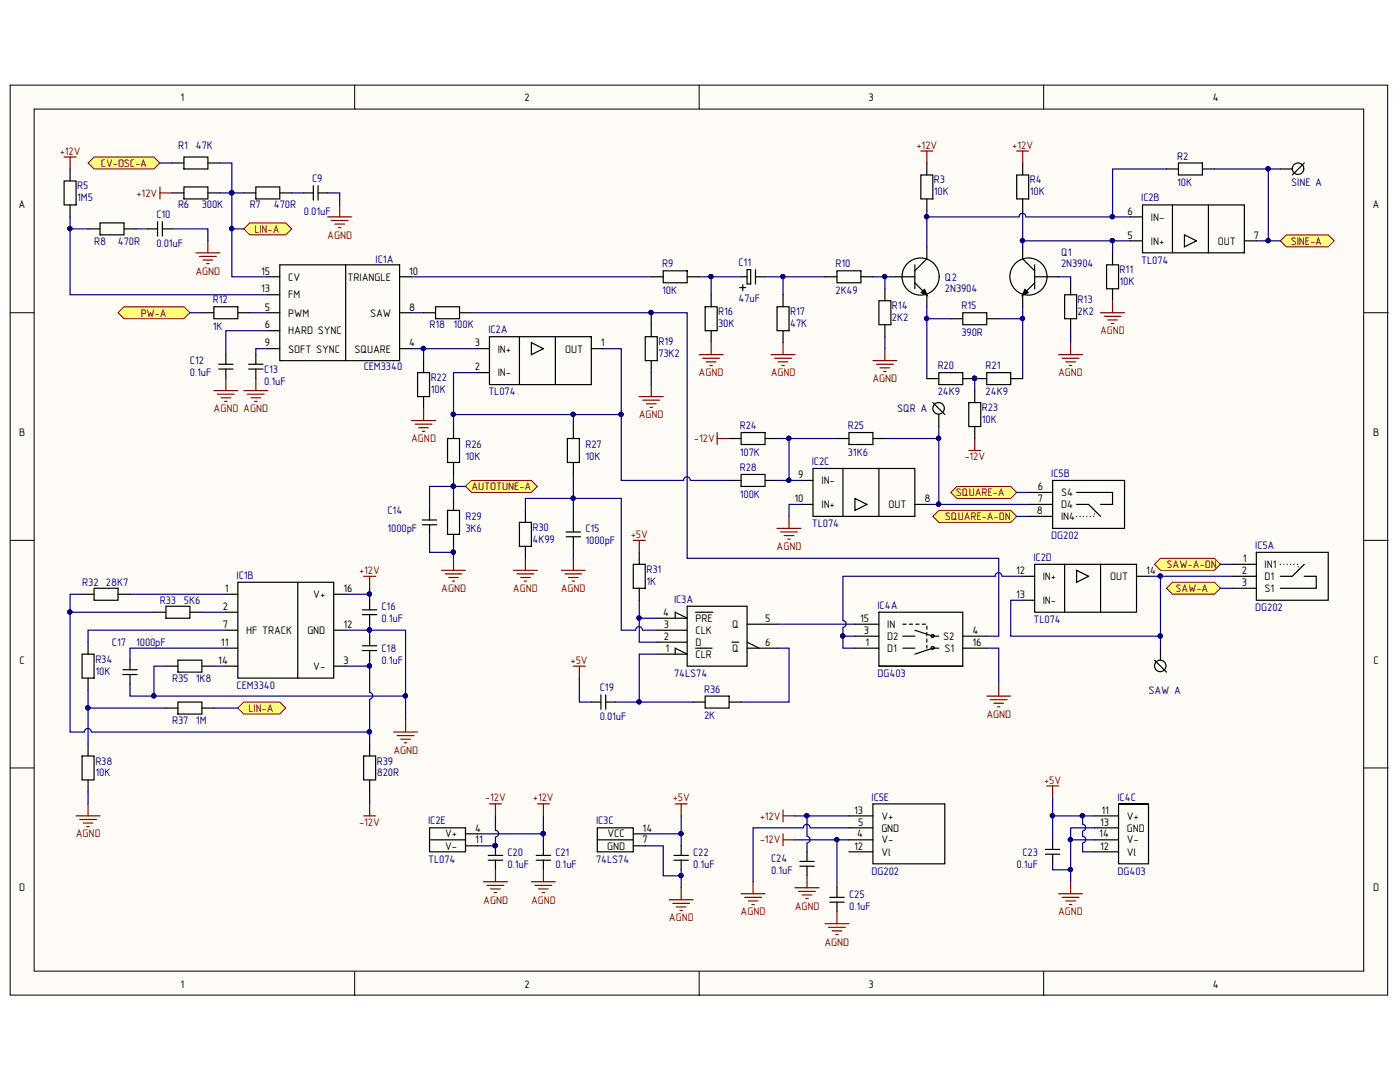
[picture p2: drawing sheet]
<svg xmlns="http://www.w3.org/2000/svg" width="279mm" height="216mm" viewBox="0 0 279 216" stroke-linecap="round" stroke-linejoin="round" font-family="sans-serif">
<g fill="#fffcf8" stroke="#000" stroke-width=".2">
<path d="M2 17h274.9v181.6h-274.9z"/>
<path d="M6.8 21.8h265.4v172h-265.4z"/>
</g>
<path d="M70.8 17v4.8M139.5 17v4.8M208.3 17v4.8M2 62.4h4.8M272.3 62.4h4.7M2 107.8h4.8M272.3 107.8h4.7M2 153.2h4.8M272.3 153.2h4.7M70.8 193.9v4.8M139.5 193.9v4.8M208.3 193.9v4.8" fill="none" stroke="#000" stroke-width=".2"/>
<g fill="none" stroke="#000" stroke-width=".24">
<path d="M45.1 118.6h2.4M47.5 116.2h19.1v19.1h-19.1zM59.4 116.2v19.1M66.6 118.6h2.4M24.5 134.6h2.9M24.5 133.6h2.9M25.9 131.7v1.9M25.9 134.6v1.9M30.7 122.2h2.4M33.1 121h4.8v2.4h-4.8zM33.1 132.9h2.4M35.5 131.7h4.8v2.4h-4.8z"/>
<path d="M37.9 122.2h2.4M40.3 132.9h2.4M45.1 122.2h2.4M45.1 132.9h2.4M45.1 125.7h2.4M45.1 129.3h2.4M66.6 132.9h2.4M66.6 125.7h2.4M72.6 150.8h2.4v4.8h-2.4zM73.8 148.5v2.3M73.8 155.6v2.4"/>
</g>
<g fill="none" stroke="#800000" stroke-width=".24">
<path d="M72.6 115h2.4M73.8 115v2.4M78.6 146.1h4.7M79.3 146.8h3.3M80 147.5h1.9M80.7 148.2h.5M80.9 143.7v2.4M15.2 162.8h4.8M15.9 163.5h3.3M16.6 164.2h1.9M17.3 165h.5M17.6 160.4v2.4"/>
<path d="M72.6 162.8h2.4M73.8 160.4v2.4"/>
</g>
<path d="M25.9 118.6h19.2M69 118.6h4.8v1.2M73.8 117.4v1.2M30.7 138.9h50.2M33.1 132.9h-2.4v6h-4.8v-2.4M40.3 122.2h4.8M42.7 132.9h2.4M45.1 129.3h-19.2v2.4M73.8 131.7v1.2M17.6 141.3h15.5" fill="none" stroke="#000080" stroke-width=".24"/>
<g fill="#000080" stroke="#000080" stroke-width=".2">
<circle cx="73.7" cy="118.5" r=".43"/>
<circle cx="73.7" cy="132.9" r=".43"/>
<circle cx="17.5" cy="141.2" r=".43"/>
<circle cx="30.7" cy="138.8" r=".43"/>
<circle cx="80.9" cy="138.8" r=".43"/>
</g>
<path d="M47.5 141.3l1.2-1.2h7.1l1.2 1.2-1.2 1.2h-7.1z" fill-rule="evenodd" fill="#ffff80" stroke="#800000" stroke-width=".2"/>
<g fill="none" stroke="#000" stroke-width=".24">
<path d="M12.8 36.1h2.4v4.8h-2.4zM14 33.7v2.4M34.3 32.5h2.4M34.3 38.5h2.4M36.7 31.3h4.8v2.4h-4.8zM36.7 37.3h4.8v2.4h-4.8zM41.5 32.5h2.4M41.5 38.5h2.4M48.7 38.5h2.4M51.1 37.3h4.7v2.4h-4.7zM55.8 38.5h2.4M60.6 38.5h1.9"/>
<path d="M62.5 37.1v2.8M63.5 38.5h1.9M63.5 37.1v2.8M14 40.9v2.4M17.6 45.7h2.4M20 44.5h4.7v2.4h-4.7zM24.7 45.7h2.4M29.5 45.7h1.9M31.4 44.2v2.9M32.4 45.7h1.9M32.4 44.2v2.9M83.3 74.4h2.4v4.7h-2.4z"/>
<path d="M84.5 72v2.4M84.5 79.1v2.4M33.1 141.3h2.4M35.5 140.1h4.8v2.4h-4.8zM40.3 141.3h2.4"/>
</g>
<path d="M43.9 38.5h4.8M58.2 38.5h2.4M65.4 38.5h2.4v2.4M14 45.7h3.6M27.1 45.7h2.4M34.3 45.7h7.2v2.4M84.5 69.6v2.4M42.7 141.3h4.8" fill="none" stroke="#000080" stroke-width=".24"/>
<g fill="none" stroke="#800000" stroke-width=".24">
<path d="M12.8 31.3h2.4M14 31.3v2.4M31.9 37.3v2.4M31.9 38.5h2.4M39.1 50.5h4.8M39.8 51.2h3.4M40.5 51.9h1.9M41.2 52.6h.5M41.5 48.1v2.4M65.4 43.3h4.8M66.1 44h3.4M66.8 44.7h1.9"/>
<path d="M67.6 45.4h.4M67.8 40.9v2.4M82.1 83.9h4.8M82.9 84.6h3.3M83.6 85.4h1.9M84.3 86.1h.5M84.5 81.5v2.4"/>
</g>
<g fill="#000080" stroke="#000080" stroke-width=".2">
<circle cx="46.2" cy="38.5" r=".43"/>
<circle cx="13.9" cy="45.6" r=".43"/>
<circle cx="84.5" cy="69.5" r=".43"/>
</g>
<path d="M48.7 45.7l1.2-1.2h7.1l1.2 1.2-1.2 1.2h-7.1z" fill-rule="evenodd" fill="#ffff80" stroke="#800000" stroke-width=".2"/>
<path d="M31.9 32.5h2.4M46.3 45.7h2.4M53.4 69.6h-2.3v1.2M53.4 66h-8.3v4.8" fill="none" stroke="#000080" stroke-width=".24"/>
<circle cx="46.2" cy="45.6" r=".43" fill="#000080" stroke="#000080" stroke-width=".2"/>
<g fill="none" stroke="#000" stroke-width=".24">
<path d="M53.4 58.8h2.4M53.4 55.2h2.4M55.8 52.8h23.9v19.2h-23.9zM69 52.8v19.2M79.7 55.2h2.4M43.6 72.7h2.9M43.6 73.6h2.9M45.1 70.8v1.9M45.1 73.6v2M49.6 72.7h2.9M49.6 73.6h2.9M51.1 70.8v1.9"/>
<path d="M51.1 73.6v2M53.4 69.6h2.4M53.4 62.4h2.4M53.4 66h2.4M79.7 69.6h2.4M79.7 62.4h2.4M84.5 62.4h2.4M86.9 61.2h4.8v2.4h-4.8zM91.7 62.4h2.4M128.8 67.2h2.4v4.8h-2.4zM130 64.8v2.4M130 72v2.4"/>
<path d="M145.5 87.5h2.4M147.9 86.3h4.8v2.4h-4.8zM152.7 87.5h2.4"/>
</g>
<g fill="none" stroke="#800000" stroke-width=".24">
<path d="M42.7 77.9h4.8M43.4 78.7h3.3M44.1 79.4h1.9M45.1 75.6v2.3M48.7 77.9h4.7M49.4 78.7h3.3M50.1 79.4h1.9M51.1 75.6v2.3M127.6 79.1h4.8M128.3 79.9h3.3M130 76.7v2.4M44.8 80.1h.5"/>
<path d="M50.8 80.1h.5M129 80.6h1.9M129.7 81.3h.5"/>
</g>
<path d="M189.8 98.3l1.1-1.2h10.8l1.2 1.2-1.2 1.2h-10.8z" fill-rule="evenodd" fill="#ffff80" stroke="#800000" stroke-width=".2"/>
<g fill="none" stroke="#000" stroke-width=".24">
<path d="M183.8 34.9h2.4v4.8h-2.4zM185 32.5v2.4M185 39.7v2.4M202.9 34.9h2.4v4.8h-2.4zM204.1 32.5v2.4M204.1 39.7v2.4M232.8 33.7h2.4M235.2 32.5h4.8v2.4h-4.8zM240 33.7h2.4M176.6 57.6v2.4M177.8 55.2h4.8M182.6 52.8v4.8"/>
<path d="M182.6 56.4l2.2 2.3M185 49.3v2.3l-2.4 2.4M185 58.8v2.4M204.1 49.3v2.3l2.4 2.4M204.1 58.8v2.4M206.5 55.2h4.8M206.5 52.8v4.8M206.5 56.4l-2.3 2.3M212.5 58.8h2.4v4.8h-2.4zM213.7 56.4v2.4M220.8 52.8h2.4v4.8h-2.4zM222 50.5v2.3"/>
<path d="M222 57.6v2.4M225.6 48.1h2.4M225.6 43.3h2.4M228 40.9h20.3v9.6h-20.3zM234 40.9v9.6M236.4 46.9l2.4 1.2-2.4 1.2zM241.2 40.9v9.6M248.3 48.1h2.4M175.4 60h2.4v4.8h-2.4zM176.6 64.8v2.4M189.8 63.6h2.3M192.1 62.4h4.8v2.4h-4.8z"/>
<path d="M194.5 77.9v2.4M196.9 63.6h2.4M213.7 63.6v2.4M193.3 80.3h2.4v4.8h-2.4zM194.5 85.1v2.4"/>
<circle cx="183.7" cy="55.2" r="3.7"/>
<circle cx="205.2" cy="55.2" r="3.7"/>
</g>
<g fill="none" stroke="#800000" stroke-width=".24">
<path d="M183.8 30.1h2.4M185 30.1v2.4M202.9 30.1h2.4M204.1 30.1v2.4M174.2 72h4.8M174.9 72.7h3.4M175.6 73.4h2M176.4 74.1h.4M176.6 69.6v2.4M211.3 70.8h4.8M212 71.5h3.3M212.7 72.2h1.9"/>
<path d="M213.4 72.9h.5M213.7 68.4v2.4M219.6 62.4h4.8M220.4 63.1h3.3M221.1 63.8h1.9M221.8 64.6h.5M222 60v2.4M193.3 89.9h2.4M194.5 87.5v2.4"/>
</g>
<g fill="none" stroke="#000080" stroke-width=".24">
<path d="M232.8 33.7h-10.8v9.6M242.4 33.7h10.7v14.4h-2.4M185 42.1v7.2M204.1 42.1v6h21.5M204.1 48.1v1.2M204.7 43.3a.67 .67 0 0 0-.7-.7 .67 .67 0 0 0-.6 .7h-18.4M204.8 43.3h20.8M211.3 55.2h2.4v1.2M222 48.1v2.4M176.6 67.2v2.4M185 61.2v2.4h4.8M185 63.6v12"/>
<path d="M194.5 75.6v2.3M204.1 61.2v2.4h-4.8M204.1 63.6v12M213.7 66v2.4"/>
</g>
<path d="M183.8 58.4l.7-.7 .6 1.3zM204.6 57.7l.6 .7-1.2 .6z" fill="#000"/>
<path d="M183.8 58.4l.7-.7 .6 1.3zM204.6 57.7l.6 .7-1.2 .6z" fill="none" stroke="#000" stroke-width=".2"/>
<g fill="#000080" stroke="#000080" stroke-width=".2">
<circle cx="184.9" cy="63.6" r=".43"/>
<circle cx="204.1" cy="63.6" r=".43"/>
<circle cx="194.5" cy="75.5" r=".43"/>
<circle cx="184.9" cy="43.2" r=".43"/>
<circle cx="204.1" cy="48" r=".43"/>
<circle cx="222" cy="48" r=".43"/>
<circle cx="222" cy="43.2" r=".43"/>
<circle cx="253.1" cy="33.7" r=".43"/>
<circle cx="253.1" cy="48" r=".43"/>
</g>
<path d="M255.5 48.1l1.2-1.2h8.4l1.2 1.2-1.2 1.2h-8.4z" fill-rule="evenodd" fill="#ffff80" stroke="#800000" stroke-width=".2"/>
<path d="M82.1 55.2h47.9M253.1 48.1h2.4M82.1 62.4h2.4" fill="none" stroke="#000080" stroke-width=".24"/>
<circle cx="253.1" cy="48" r=".43" fill="#000080" stroke="#000080" stroke-width=".2"/>
<path d="M205.3 98.3h4.8M210.1 95.9h14.3v9.5h-14.3zM214.9 98.3h7.1v2.4h-2.4M205.3 100.7h4.8M205.3 103h4.8M214.9 100.7h2.4l2.3 2.3M85.7 165.2h7.2v4.8h-7.2zM85.7 167.6h7.2M92.9 166.4h2.4M92.9 168.8h2.4" fill="none" stroke="#000" stroke-width=".24"/>
<path d="M214.9 103h3.5v-1.2" fill="none" stroke="#000" stroke-width=".24" stroke-dasharray="0 .6"/>
<g fill="#ffff80" stroke="#800000" stroke-width=".2">
<path d="M17.6 32.5l1.2-1.2h11.9l1.2 1.2-1.2 1.2h-11.9z" fill-rule="evenodd"/>
<path d="M186.2 103l1.2-1.2h14.3l1.2 1.2-1.2 1.2h-14.3z" fill-rule="evenodd"/>
</g>
<path d="M255.5 33.7h2.4M260.2 33.7a1.15 1.15 0 0 0-1.6-1.1 1.15 1.15 0 0 0-.4 1.9 1.15 1.15 0 0 0 1.9-.4l.1-.3M260.3 32.5l-2.4 2.4M97.4 171.6h2.9M97.4 170.7h2.9M98.9 168.8v1.9M98.9 171.6v2M107 171.6h2.9M107 170.7h2.9M108.4 168.8v1.9M108.4 171.6v2" fill="none" stroke="#000" stroke-width=".24"/>
<g fill="#000080" stroke="#000080" stroke-width=".2">
<circle cx="98.8" cy="168.7" r=".43"/>
<circle cx="108.4" cy="166.3" r=".43"/>
<circle cx="253.1" cy="33.7" r=".43"/>
</g>
<g fill="none" stroke="#800000" stroke-width=".24">
<path d="M96.5 175.9h4.8M97.2 176.7h3.4M97.7 160.4h2.4M97.9 177.4h1.9M98.6 178.1h.5M98.9 160.4v2.4M98.9 173.6v2.3M106.1 175.9h4.7M106.8 176.7h3.3M107.2 160.4h2.4M107.5 177.4h1.9M108.2 178.1h.5"/>
<path d="M108.4 160.4v2.4M108.4 173.6v2.3"/>
</g>
<path d="M253.1 33.7h2.4M49.9 62.4h3.5M95.3 166.4h13.1M98.9 162.8v2.9a.67 .67 0 0 1 .6 .6 .67 .67 0 0 1-.6 .7M98.9 167.1v1.7h-3.6M108.4 162.8v6" fill="none" stroke="#000080" stroke-width=".24"/>
<path d="M23.6 62.4l1.1-1.2h12l1.2 1.2-1.2 1.2h-12z" fill-rule="evenodd" fill="#ffff80" stroke="#800000" stroke-width=".2"/>
<g fill="none" stroke="#000" stroke-width=".24">
<path d="M130 55.2h2.4M132.4 54h4.7v2.4h-4.7zM137.1 55.2h2.4M141.9 58.8v2.4M147.6 57.4h1.2M147.9 55.2h1.2M148.2 56.8v1.2M149.1 53.8h.7v2.9h-.7zM150.8 55.2h1.9M150.8 53.8v2.9M156.3 58.8v2.4M40.3 62.4h2.4"/>
<path d="M42.7 61.2h4.8v2.4h-4.8zM47.5 62.4h2.4M95.3 69.6h2.4M95.3 74.4h2.4M97.7 67.2h20.3v9.5h-20.3zM103.7 67.2v9.5M106.1 68.4l2.3 1.2-2.3 1.2zM110.8 67.2v9.5M118 69.6h2.4M140.7 61.2h2.4v4.8h-2.4zM141.9 66v2.4M155.1 61.2h2.4v4.8h-2.4z"/>
<path d="M156.3 66v2.4M89.3 87.5h2.4v4.8h-2.4zM90.5 85.1v2.4M90.5 92.3v2.4M90.5 99.5v2.3M159.9 95.9h2.4M162.3 93.5h20.3v9.5h-20.3zM168.2 93.5v9.5M170.6 99.5l2.4 1.2-2.4 1.1zM175.4 93.5v9.5M186.2 80.3l2.4 2.4M187.4 80.3a1.15 1.15 0 0 0-1.2 1.6 1.15 1.15 0 0 0 1.9 .4 1.15 1.15 0 0 0-.3-1.9l-.4-.1"/>
<path d="M187.4 82.7v2.4M16.4 118.6h2.4M18.8 117.4h4.8v2.4h-4.8zM23.6 118.6h2.3M73.8 119.8v1.9M89.3 101.8h2.4v4.8h-2.4zM90.5 106.6v2.4M159.9 100.7h2.4M182.6 100.7h2.4M16.4 130.5h2.4v4.8h-2.4zM17.6 128.1v2.4M17.6 135.3v2.4"/>
<path d="M72.3 121.7h2.9M72.3 122.6h2.9M72.3 128.9h2.9M72.3 129.8h2.9M73.8 122.6v2M73.8 126.9v2M73.8 129.8v1.9M16.4 150.8h2.4v4.8h-2.4zM17.6 148.5v2.3M17.6 155.6v2.4"/>
</g>
<g fill="none" stroke="#000080" stroke-width=".24">
<path d="M43.9 32.5h2.4v6M139.5 55.2h8.4M141.9 55.2v3.6M152.7 55.2h3.6v3.6M156.3 55.2h8.3M174.2 55.2h3.6M176.6 55.2v2.4M37.9 62.4h2.4M95.3 74.4h-4.8v10.7M130 62.4v2.4M90.5 97.1v2.4M202.9 98.3h2.4"/>
<path d="M202.9 103h2.4M14 122.2h16.7M17.6 137.7v10.8M45.1 125.7h-27.5v2.4M69 125.7h11.9v18M73.8 124.6v2.3"/>
</g>
<g fill="#000080" stroke="#000080" stroke-width=".2">
<circle cx="46.2" cy="38.5" r=".43"/>
<circle cx="176.6" cy="55.2" r=".43"/>
<circle cx="17.5" cy="141.2" r=".43"/>
<circle cx="13.9" cy="122.1" r=".43"/>
<circle cx="73.7" cy="125.7" r=".43"/>
<circle cx="80.9" cy="138.8" r=".43"/>
<circle cx="129.9" cy="62.4" r=".43"/>
<circle cx="141.9" cy="55.2" r=".43"/>
<circle cx="156.2" cy="55.2" r=".43"/>
<circle cx="90.5" cy="82.7" r=".43"/>
<circle cx="90.5" cy="97" r=".43"/>
</g>
<g fill="none" stroke="#800000" stroke-width=".24">
<path d="M139.5 70.8h4.8M140.3 71.5h3.3M141 72.2h1.9M141.7 72.9h.5M141.9 68.4v2.4M153.9 70.8h4.8M154.6 71.5h3.3M155.3 72.2h1.9M156 72.9h.5M156.3 68.4v2.4M88.1 113.8h4.8M88.8 114.5h3.4"/>
<path d="M89.6 115.2h1.9M90.3 115.9h.4M90.5 111.4v2.4"/>
</g>
<path d="M92.9 97.1l1.2-1.2h12l1.1 1.2-1.1 1.2h-12z" fill-rule="evenodd" fill="#ffff80" stroke="#800000" stroke-width=".2"/>
<g fill="none" stroke="#000080" stroke-width=".24">
<path d="M94.1 62.4h43v49h62.2v15.5h-2.4M120.4 69.6h3.6v13.1h-33.5M130 74.4v2.3M90.5 94.7v2.4M92.9 97.1h-7.2v4.7M114.4 82.7v2.4M124 82.7v13.2h12.4M137.8 95.9a.67 .67 0 0 0-.7-.7 .67 .67 0 0 0-.7 .7M137.9 95.9h7.6M155.1 95.9h2.4M155.1 87.5h2.4M167 87.5h-9.5v8.4h2.4"/>
<path d="M85.7 106.6v3.6h4.8M90.5 109v2.4M159.9 100.7h-2.4v2.3M73.8 146.1v2.4M73.8 158v2.4M128.8 166.4h7.1v2.4M128.8 168.8h3.6v6h3.5v-1.2M135.9 162.8v3.6M135.9 174.8v2.3M158.7 162.8h10.7M158.7 167.6h10.7M161.1 162.8v4.1a.67 .67 0 0 1 .6 .6 .67 .67 0 0 1-.7 .7"/>
<path d="M161.1 168.3v1.7M161.7 165.2a.67 .67 0 0 0-.7-.7 .67 .67 0 0 0-.7 .7h-10v10.7M161.8 165.2h7.6M167 167.6v9.5"/>
</g>
<g fill="#000080" stroke="#000080" stroke-width=".2">
<circle cx="90.5" cy="97" r=".43"/>
<circle cx="90.5" cy="110.2" r=".43"/>
<circle cx="114.4" cy="82.7" r=".43"/>
<circle cx="73.7" cy="146" r=".43"/>
<circle cx="157.4" cy="95.8" r=".43"/>
<circle cx="129.9" cy="62.4" r=".43"/>
<circle cx="135.9" cy="166.3" r=".43"/>
<circle cx="135.9" cy="174.7" r=".43"/>
<circle cx="161" cy="162.8" r=".43"/>
<circle cx="167" cy="167.5" r=".43"/>
<circle cx="157.4" cy="87.5" r=".43"/>
<circle cx="123.9" cy="82.7" r=".43"/>
<circle cx="90.5" cy="82.7" r=".43"/>
</g>
<g fill="none" stroke="#000" stroke-width=".24">
<path d="M113.2 87.5h2.4v4.8h-2.4zM114.4 85.1v2.4M114.4 92.3v2.4M145.5 95.9h2.4M147.9 94.7h4.8v2.4h-4.8zM152.7 95.9h2.4M167 87.5h2.4M169.4 86.3h4.8v2.4h-4.8zM174.2 87.5h2.4M84.3 103.8h2.9M84.3 104.7h2.9M85.7 101.8v2"/>
<path d="M85.7 104.7v1.9M119.2 165.2h7.2v4.8h-7.2zM119.2 167.6h7.2M126.4 166.4h2.4M126.4 168.8h2.4M134.5 171.6h2.9M134.5 170.7h2.9M135.9 168.8v1.9M135.9 171.6v2M159.6 172.8h2.9M159.6 171.9h2.9M161.1 170v1.9"/>
<path d="M161.1 172.8v2M165.6 179.1h2.9M167 177.1v2M169.4 167.6h4.8M169.4 165.2h4.8M169.4 162.8h4.8M169.4 170h4.8M174.2 160.4h14.4v12h-14.4zM165.6 180h2.9M167 180v1.9"/>
</g>
<g fill="none" stroke="#800000" stroke-width=".24">
<path d="M155.1 105.4h4.8M155.8 106.1h3.3M156.5 106.9h1.9M157.2 107.6h.5M157.5 103v2.4M133.6 179.5h4.7M134.7 160.4h2.4M135.9 160.4v2.4M135.9 177.1v2.4M147.9 178.3h4.8M148.6 179.1h3.4M149.3 179.8h2"/>
<path d="M150.3 175.9v2.4M156.3 161.6v2.4M156.3 166.4v2.4M156.3 167.6h2.4M156.3 162.8h2.4M158.7 177.1h4.7M159.4 177.9h3.3M160.1 178.6h1.9M160.8 179.3h.5M161.1 174.8v2.3M134.3 180.3h3.3M135 181h1.9"/>
<path d="M135.7 181.7h.5M150.1 180.5h.4M164.6 184.3h4.8M165.4 185h3.3M166.1 185.7h1.9M166.8 186.5h.5M167 181.9v2.4"/>
</g>
<path d="M232.8 117.4l1.2-1.2h8.4l1.2 1.2-1.2 1.2h-8.4z" fill-rule="evenodd" fill="#ffff80" stroke="#800000" stroke-width=".2"/>
<path d="M245.9 112.6h4.8M245.9 115h4.8M245.9 117.4h4.8M250.7 110.2h14.4v9.6h-14.4zM260.3 115h2.4v2.4h-7.2M260.3 112.6l-2.4 2.4h-2.4" fill="none" stroke="#000" stroke-width=".24"/>
<path d="M255.5 112.6h3.6v1.2" fill="none" stroke="#000" stroke-width=".24" stroke-dasharray="0 .6"/>
<path d="M230.4 112.6l1.2-1.2h10.8l1.2 1.2-1.2 1.2h-10.8z" fill-rule="evenodd" fill="#ffff80" stroke="#800000" stroke-width=".2"/>
<g fill="none" stroke="#000" stroke-width=".24">
<path d="M164.6 55.2h2.4M167 54h4.8v2.4h-4.8zM171.8 55.2h2.4M185 75.6h2.4M187.4 74.4h4.7v2.3h-4.7zM192.1 75.6h4.8M196.9 74.4h4.8v2.3h-4.8zM201.7 75.6h2.4M103.7 104.2h2.4v4.8h-2.4zM104.9 101.8v2.4M104.9 109v2.4M113 106.1h2.9"/>
<path d="M113 107.1h2.9M114.4 104.2v1.9M114.4 107.1v1.9M126.4 112.6h2.4v4.8h-2.4zM127.6 110.2v2.4M127.6 117.4v2.4M204.1 115h2.4M204.1 119.8h2.4M206.5 112.6h20.3v9.6h-20.3zM212.5 112.6v9.6M214.9 113.8l2.4 1.2-2.4 1.2zM219.6 112.6v9.6"/>
<path d="M226.8 115h2.4M119.9 138.7v2.8M120.9 138.7v2.8M131.2 130.5h5.9l-2.4-1.2v1.2M131.2 128.1h5.9M131.2 125.7h5.9M131.2 123.4h5.9l-2.4-1.2v1.2M137.1 121h12v11.9h-12zM138.8 129.3h3.3M138.8 122.2h3.5M140.7 138.9h4.8v2.4h-4.8zM146.1 128.1h1.3"/>
<path d="M149.1 124.6h6M149.1 129.3h6M149.1 128.1l2.4 1.2M170.6 124.6h4.8M170.6 129.3h4.8M170.6 126.9h4.8M175.4 122.2h16.7v10.7h-16.7zM175.4 132.9h16.7M180.2 129.3h2.4M180.2 126.9h2.4M182.6 125.7l3.6 1.2h1.2M186.4 126.9a.29 .29 0 0 0-.2-.3 .29 .29 0 0 0-.4 .3 .29 .29 0 0 0 .3 .3l.3-.3"/>
<path d="M186.4 129.3a.29 .29 0 0 0-.2-.3 .29 .29 0 0 0-.4 .2 .29 .29 0 0 0 .3 .4l.3-.3M187.4 129.3h-1.2l-3.6 1.2M192.1 129.3h4.8M192.1 126.9h4.8M230.4 131.7l2.4 2.4M231.6 134a1.15 1.15 0 0 0 1-1.6 1.15 1.15 0 0 0-1.9-.3 1.15 1.15 0 0 0 .5 1.9h.4M231.6 129.3v2.4M118 140.1h1.9M120.9 140.1h1.9M138.3 140.1h2.4M145.5 140.1h2.4M208.6 170.5h2.9"/>
<path d="M208.6 169.5h2.9M210.1 167.6v1.9M210.1 170.5v1.9M218.4 167.6h4.8M218.4 165.2h4.8M218.4 162.8h4.8M218.4 170h4.8M223.2 160.4h6h-6M223.2 160.4v12h6v-12"/>
</g>
<g fill="none" stroke="#000080" stroke-width=".24">
<path d="M46.3 38.5v16.7h7.1M14 43.3v15.5h39.4M82.1 69.6h13.2M114.4 94.7v9.5M176.6 87.5h10.8v13.2h-2.4M187.4 85.1v2.4M16.4 118.6h-2.4v27.5h2.9a.67 .67 0 0 1 .6-.7 .67 .67 0 0 1 .7 .7M104.9 101.8v-2.3h19.1v26.2h2.9a.67 .67 0 0 1 .6-.7 .67 .67 0 0 1 .7 .7M114.4 109v2.4M127.6 119.8v3.6M187.4 100.7h17.9M199.9 115a.67 .67 0 0 0-.6-.7 .67 .67 0 0 0-.7 .7h-30.4v8.8a.67 .67 0 0 1 .7 .7 .67 .67 0 0 1-.7 .7"/>
<path d="M200 115h4.1M204.1 119.8h-2.4v7.1h29.9v2.4M229.2 115h16.7M231.6 115v11.9M243.6 112.6h2.3M243.6 117.4h2.3M69 132.9h4.8v5.3a.67 .67 0 0 1 .6 .7 .67 .67 0 0 1-.6 .6M73.8 139.6v6.5h-55.5M115.6 135.3v4.8h2.4M128.3 125.7h2.9M131.2 123.4h-3.6v4.7h3.6M131.2 130.5h-3.6v9.6h10.7"/>
<path d="M155.1 129.3h2.4v10.8h-9.6M155.1 124.6h15.5M168.2 125.3v1.6h2.4M168.2 126.9v2.4h2.4M196.9 129.3h2.4v7.2M17.6 158v2.4M122.8 140.1h4.8M210.1 159.2v8.4M210.1 162.8h8.3M213.7 173.6v2.3M216.1 168.3v1.7h2.3M216.1 165.9v1a.67 .67 0 0 1 .6 .6 .67 .67 0 0 1-.7 .7"/>
<path d="M216.1 162.8v1.7a.67 .67 0 0 1 .6 .6 .67 .67 0 0 1-.7 .7M218.4 165.2h-4.7v2.4M218.4 167.6h-4.7v6h-3.6v-1.2"/>
</g>
<g fill="#000080" stroke="#000080" stroke-width=".2">
<circle cx="127.5" cy="123.3" r=".43"/>
<circle cx="127.5" cy="140" r=".43"/>
<circle cx="168.2" cy="126.9" r=".43"/>
<circle cx="231.6" cy="114.9" r=".43"/>
<circle cx="114.4" cy="99.4" r=".43"/>
<circle cx="84.5" cy="69.5" r=".43"/>
<circle cx="13.9" cy="45.6" r=".43"/>
<circle cx="46.2" cy="38.5" r=".43"/>
<circle cx="46.2" cy="45.6" r=".43"/>
<circle cx="231.6" cy="126.9" r=".43"/>
<circle cx="187.3" cy="87.5" r=".43"/>
<circle cx="187.3" cy="100.6" r=".43"/>
<circle cx="13.9" cy="122.1" r=".43"/>
<circle cx="73.7" cy="146" r=".43"/>
<circle cx="73.7" cy="132.9" r=".43"/>
<circle cx="194.5" cy="75.5" r=".43"/>
<circle cx="213.6" cy="167.5" r=".43"/>
<circle cx="210" cy="162.8" r=".43"/>
<circle cx="216" cy="162.8" r=".43"/>
<circle cx="213.6" cy="173.5" r=".43"/>
</g>
<g fill="none" stroke="#800000" stroke-width=".24">
<path d="M143.1 86.3v2.4M143.1 87.5h2.4M102.5 113.8h4.7M103.2 114.5h3.3M103.9 115.2h1.9M104.6 115.9h.5M104.9 111.4v2.4M112 113.8h4.8M112.7 114.5h3.4M113.5 115.2h1.9M114.2 115.9h.5M114.4 111.4v2.4"/>
<path d="M126.4 107.8h2.4M127.6 107.8v2.4M114.4 132.9h2.4M115.6 132.9v2.4M196.9 138.9h4.8M197.6 139.6h3.4M199.3 136.5v2.4M198.4 140.3h1.9M199.1 141h.5M208.9 156.8h2.4M210.1 156.8v2.4M211.3 178.3h4.8"/>
<path d="M212 179.1h3.3M212.7 179.8h1.9M213.7 175.9v2.4M213.4 180.5h.5"/>
</g>
<path d="M180.2 124.6h4.8v4.7" fill="none" stroke="#000" stroke-width=".24" stroke-dasharray=".6 .6"/>
<g font-size="2.2">
<text x="36" y="20.1">1</text>
<text x="104.7" y="20.1">2</text>
<text x="173.4" y="20.1">3</text>
<text x="242" y="20.1">4</text>
<text x="3.7" y="41.6">A</text>
<text x="273.9" y="41.6">A</text>
<text x="225" y="42.9">6</text>
<text x="225" y="47.6">5</text>
<text x="229.7" y="44.1">IN-</text>
<text x="250.3" y="47.6">7</text>
<text x="229.7" y="48.8">INa</text>
<text x="243.1" y="48.8">OUT</text>
<text x="52.1" y="58.3">13</text>
<text x="52.1" y="54.8">15</text>
<text x="57.5" y="59.5">FM</text>
<text x="57.5" y="56">CV</text>
<text x="69.4" y="56">TRIANGLE</text>
<text x="81.6" y="54.8">10</text>
<text x="52.9" y="62">5</text>
<text x="52.9" y="65.5">6</text>
<text x="57.5" y="63.2">PWM</text>
<text x="73.9" y="63.2">SAW</text>
<text x="81.6" y="62">8</text>
<text x="52.9" y="69.1">9</text>
<text x="57.5" y="70.4">SOFT SYNC</text>
<text x="57.5" y="66.7">HARD SYNC</text>
<text x="70.7" y="70.4">SQUARE</text>
<text x="81.6" y="69.1">4</text>
<text x="94.8" y="69.1">3</text>
<text x="99.3" y="70.4">INa</text>
<text x="112.8" y="70.4">OUT</text>
<text x="119.9" y="69.1">1</text>
<text x="94.8" y="73.9">2</text>
<text x="99.3" y="75.1">IN-</text>
<text x="3.8" y="87">B</text>
<text x="274" y="87">B</text>
<text x="159.3" y="95.4">9</text>
<text x="158.5" y="100.2">10</text>
<text x="164" y="96.6">IN-</text>
<text x="164" y="101.4">INa</text>
<text x="177.3" y="101.4">OUT</text>
<text x="184.5" y="100.2">8</text>
<text x="207.1" y="97.8">6</text>
<text x="207.1" y="100.2">7</text>
<text x="211.8" y="99">S4</text>
<text x="211.8" y="101.4">D4</text>
<text x="206.9" y="102.6">8</text>
<text x="211.8" y="103.8">IN4</text>
<text x="248.1" y="112.1">1</text>
<text x="252.4" y="113.3">IN1</text>
<text x="44.8" y="118.1">1</text>
<text x="62.5" y="119.3">Va</text>
<text x="68.5" y="118.1">16</text>
<text x="202.8" y="119.3">13</text>
<text x="202.8" y="114.5">12</text>
<text x="208.1" y="115.8">INa</text>
<text x="221.6" y="115.8">OUT</text>
<text x="228.8" y="114.5">14</text>
<text x="247.8" y="114.5">2</text>
<text x="247.8" y="117">3</text>
<text x="252.4" y="115.8">D1</text>
<text x="252.4" y="118.1">S1</text>
<text x="44.5" y="121.7">2</text>
<text x="44.5" y="125.3">7</text>
<text x="68.5" y="125.3">12</text>
<text x="132.3" y="122.9">4</text>
<text x="132.5" y="125.3">3</text>
<text x="138.8" y="124.1">PRE</text>
<text x="146.1" y="125.3">Q</text>
<text x="152.7" y="124.1">5</text>
<text x="171.7" y="124.1">15</text>
<text x="177.1" y="125.3">IN</text>
<text x="208.1" y="120.5">IN-</text>
<text x="44.1" y="128.9">11</text>
<text x="49.2" y="126.5">HF TRACK</text>
<text x="61.3" y="126.5">GND</text>
<text x="132.5" y="127.7">2</text>
<text x="132.8" y="130.1">1</text>
<text x="138.8" y="128.9">D</text>
<text x="138.8" y="126.5">CLK</text>
<text x="138.8" y="131.3">CLR</text>
<text x="146.1" y="130.1">Q</text>
<text x="152.7" y="128.9">6</text>
<text x="172.4" y="126.5">3</text>
<text x="172.8" y="128.9">1</text>
<text x="177.1" y="130.1">D1</text>
<text x="177.1" y="127.7">D2</text>
<text x="188.2" y="127.7">S2</text>
<text x="188.5" y="130.1">S1</text>
<text x="194.1" y="128.9">16</text>
<text x="194.1" y="126.5">4</text>
<text x="3.9" y="132.4">C</text>
<text x="43.6" y="132.4">14</text>
<text x="62.5" y="133.7">V-</text>
<text x="68.5" y="132.4">3</text>
<text x="274.1" y="132.4">C</text>
<text x="88.8" y="167.1">Va</text>
<text x="94.8" y="165.9">4</text>
<text x="121.2" y="167.1">VCC</text>
<text x="128.3" y="165.9">14</text>
<text x="170.5" y="162.4">13</text>
<text x="171.1" y="167.1">4</text>
<text x="171.2" y="164.7">5</text>
<text x="175.9" y="165.9">GND</text>
<text x="175.9" y="163.6">Va</text>
<text x="219.4" y="167.1">14</text>
<text x="219.5" y="164.7">13</text>
<text x="219.8" y="162.4">11</text>
<text x="224.9" y="165.9">GND</text>
<text x="224.9" y="163.6">Va</text>
<text x="88.8" y="169.6">V-</text>
<text x="94.8" y="168.3">11</text>
<text x="121.2" y="169.6">GND</text>
<text x="128.3" y="168.3">7</text>
<text x="170.5" y="169.6">12</text>
<text x="175.9" y="168.3">V-</text>
<text x="175.9" y="170.7">Vl</text>
<text x="219.5" y="169.6">12</text>
<text x="224.9" y="168.3">V-</text>
<text x="224.9" y="170.7">Vl</text>
<text x="3.8" y="177.9">D</text>
<text x="274" y="177.9">D</text>
<text x="36" y="197.1">1</text>
<text x="104.7" y="197.1">2</text>
<text x="173.4" y="197.1">3</text>
<text x="242" y="197.1">4</text>
</g>
<g font-size="2.2" fill="#000080">
<text x="35.5" y="29.7">R1</text>
<text x="39.1" y="29.7">47K</text>
<text x="234.9" y="31.9">R2</text>
<text x="15.4" y="40.2">1M5</text>
<text x="15.4" y="37.8">R5</text>
<text x="35.5" y="41.6">R6</text>
<text x="40.3" y="41.6">300K</text>
<text x="49.8" y="41.6">R7</text>
<text x="54.7" y="41.6">470R</text>
<text x="62.3" y="36.4">C9</text>
<text x="186.4" y="39">10K</text>
<text x="186.4" y="36.6">R3</text>
<text x="205.5" y="39">10K</text>
<text x="205.5" y="36.6">R4</text>
<text x="227.8" y="40.2">IC2B</text>
<text x="234.9" y="37.1">10K</text>
<text x="257.7" y="37.1">SINE A</text>
<text x="31.2" y="43.5">C10</text>
<text x="60.7" y="42.9">0.01uF</text>
<text x="18.8" y="48.8">R8</text>
<text x="23.5" y="48.8">470R</text>
<text x="31.2" y="49.3">0.01uF</text>
<text x="75" y="52.4">IC1A</text>
<text x="132.1" y="53.4">R9</text>
<text x="147.4" y="53.1">C11</text>
<text x="166.8" y="53.4">R10</text>
<text x="211.8" y="53.4">2N3904</text>
<text x="211.8" y="51">Q1</text>
<text x="227.8" y="52.6">TL074</text>
<text x="132.1" y="58.6">10K</text>
<text x="166.8" y="58.6">2K49</text>
<text x="188.6" y="58.3">2N3904</text>
<text x="188.6" y="56">Q2</text>
<text x="223.4" y="56.9">10K</text>
<text x="223.4" y="54.5">R11</text>
<text x="42.5" y="65.8">1K</text>
<text x="42.5" y="60.5">R12</text>
<text x="85.7" y="65.5">R18</text>
<text x="90.5" y="65.5">100K</text>
<text x="143.3" y="65.3">30K</text>
<text x="143.3" y="62.9">R16</text>
<text x="147.4" y="60.2">47uF</text>
<text x="157.7" y="65.3">47K</text>
<text x="157.7" y="62.9">R17</text>
<text x="178" y="64.1">2K2</text>
<text x="178" y="61.7">R14</text>
<text x="191.9" y="61.7">R15</text>
<text x="215.1" y="62.9">2K2</text>
<text x="215.1" y="60.5">R13</text>
<text x="97.5" y="66.5">IC2A</text>
<text x="131.4" y="71.3">73K2</text>
<text x="131.4" y="68.9">R19</text>
<text x="191.9" y="67">390R</text>
<text x="37.9" y="75.1">0.1uF</text>
<text x="37.9" y="72.7">C12</text>
<text x="52.7" y="76.8">0.1uF</text>
<text x="52.7" y="74.4">C13</text>
<text x="72.6" y="73.9">CEM3340</text>
<text x="86" y="76">R22</text>
<text x="187.1" y="73.7">R20</text>
<text x="196.7" y="73.7">R21</text>
<text x="86" y="78.5">10K</text>
<text x="97.5" y="78.9">TL074</text>
<text x="179" y="82.3">SQR A</text>
<text x="187.1" y="78.9">24K9</text>
<text x="195.9" y="82">R23</text>
<text x="196.7" y="78.9">24K9</text>
<text x="92.9" y="89.5">R26</text>
<text x="116.8" y="89.5">R27</text>
<text x="147.6" y="85.6">R24</text>
<text x="169.2" y="85.6">R25</text>
<text x="195.9" y="84.4">10K</text>
<text x="92.9" y="91.8">10K</text>
<text x="116.8" y="91.8">10K</text>
<text x="147.6" y="90.9">107K</text>
<text x="147.6" y="94">R28</text>
<text x="162" y="92.8">IC2C</text>
<text x="169.2" y="90.9">31K6</text>
<text x="209.8" y="95.2">IC5B</text>
<text x="147.6" y="99.3">100K</text>
<text x="77.3" y="106.2">1000pF</text>
<text x="77.3" y="102.6">C14</text>
<text x="92.9" y="106.2">3K6</text>
<text x="92.9" y="103.8">R29</text>
<text x="106.3" y="106">R30</text>
<text x="116.8" y="106.2">C15</text>
<text x="162" y="105.2">TL074</text>
<text x="209.8" y="107.6">DG202</text>
<text x="106.3" y="108.3">4K99</text>
<text x="116.8" y="108.6">1000pF</text>
<text x="206.3" y="111.9">IC2D</text>
<text x="250.5" y="109.5">IC5A</text>
<text x="16.4" y="117">R32</text>
<text x="21.2" y="117">28K7</text>
<text x="47.2" y="115.5">IC1B</text>
<text x="129" y="116.7">1K</text>
<text x="129" y="114.3">R31</text>
<text x="31.9" y="120.5">R33</text>
<text x="36.7" y="120.5">5K6</text>
<text x="76.1" y="124.1">0.1uF</text>
<text x="76.1" y="121.7">C16</text>
<text x="134.5" y="120.3">IC3A</text>
<text x="175.1" y="121.4">IC4A</text>
<text x="206.3" y="124.3">TL074</text>
<text x="250.5" y="121.9">DG202</text>
<text x="22.3" y="128.9">C17</text>
<text x="27.2" y="128.9">1000pF</text>
<text x="76.1" y="130.1">C18</text>
<text x="19" y="134.6">10K</text>
<text x="19" y="132.3">R34</text>
<text x="34.3" y="136.1">R35</text>
<text x="39.1" y="136.1">1K8</text>
<text x="47.2" y="137.5">CEM3340</text>
<text x="76.1" y="132.4">0.1uF</text>
<text x="119.7" y="137.9">C19</text>
<text x="134.5" y="135.1">74LS74</text>
<text x="175.1" y="135.1">DG403</text>
<text x="119.7" y="143.7">0.01uF</text>
<text x="140.5" y="143.4">2K</text>
<text x="140.5" y="138.2">R36</text>
<text x="229.2" y="138.4">SAW A</text>
<text x="34.3" y="144.4">R37</text>
<text x="39.1" y="144.4">1M</text>
<text x="19" y="154.9">10K</text>
<text x="19" y="152.6">R38</text>
<text x="75.2" y="154.9">820R</text>
<text x="75.2" y="152.6">R39</text>
<text x="173.9" y="159.8">IC5E</text>
<text x="223" y="159.8">IC4C</text>
<text x="85.4" y="164.5">IC2E</text>
<text x="119" y="164.5">IC3C</text>
<text x="85.4" y="172.2">TL074</text>
<text x="101.3" y="173.1">0.1uF</text>
<text x="101.3" y="170.7">C20</text>
<text x="110.8" y="173.1">0.1uF</text>
<text x="110.8" y="170.7">C21</text>
<text x="119" y="172.2">74LS74</text>
<text x="138.3" y="173.1">0.1uF</text>
<text x="138.3" y="170.7">C22</text>
<text x="153.9" y="171.9">C24</text>
<text x="202.9" y="173.1">0.1uF</text>
<text x="204.1" y="170.7">C23</text>
<text x="153.9" y="174.3">0.1uF</text>
<text x="169.5" y="179.1">C25</text>
<text x="173.9" y="174.6">DG202</text>
<text x="223" y="174.6">DG403</text>
<text x="169.5" y="181.5">0.1uF</text>
</g>
<g font-size="2.2" fill="#800000">
<text x="182.9" y="29.7">a12V</text>
<text x="202" y="29.7">a12V</text>
<text x="11.9" y="30.9">a12V</text>
<text x="20.1" y="33.2">CV-OSC-A</text>
<text x="27.2" y="39.2">a12V</text>
<text x="50.8" y="46.4">LIN-A</text>
<text x="65.3" y="47.6">AGND</text>
<text x="257.6" y="48.8">SINE-A</text>
<text x="39" y="54.8">AGND</text>
<text x="28.1" y="63.2">PW-A</text>
<text x="219.5" y="66.7">AGND</text>
<text x="139.4" y="75.1">AGND</text>
<text x="153.8" y="75.1">AGND</text>
<text x="174.1" y="76.3">AGND</text>
<text x="211.2" y="75.1">AGND</text>
<text x="42.6" y="82.3">AGND AGND</text>
<text x="127.5" y="83.5">AGND</text>
<text x="82.1" y="88.3">AGND</text>
<text x="138.5" y="88.3">-12V</text>
<text x="192.5" y="91.8">-12V</text>
<text x="94.1" y="97.8">AUTOTUNE-A</text>
<text x="190.8" y="99">SQUARE-A</text>
<text x="125.9" y="107.4">a5V</text>
<text x="188.6" y="103.8">SQUARE-A-ON</text>
<text x="155" y="109.8">AGND</text>
<text x="232.8" y="113.3">SAW-A-ON</text>
<text x="71.7" y="114.5">a12V</text>
<text x="88.1" y="118.1">AGND</text>
<text x="102.4" y="118.1">AGND</text>
<text x="111.9" y="118.1">AGND</text>
<text x="234.6" y="118.1">SAW-A</text>
<text x="113.9" y="132.4">a5V</text>
<text x="49.6" y="142">LIN-A</text>
<text x="196.9" y="143.3">AGND</text>
<text x="78.5" y="150.4">AGND</text>
<text x="96.8" y="159.9">-12V</text>
<text x="106.3" y="159.9">a12V</text>
<text x="134.3" y="159.9">a5V</text>
<text x="208.4" y="156.4">a5V</text>
<text x="15.1" y="167.1">AGND</text>
<text x="71.7" y="164.7">-12V</text>
<text x="151.6" y="163.6">a12V</text>
<text x="151.6" y="168.3">-12V</text>
<text x="96.4" y="180.3">AGND</text>
<text x="106" y="180.3">AGND</text>
<text x="133.5" y="183.9">AGND</text>
<text x="147.8" y="182.7">AGND</text>
<text x="158.6" y="181.5">AGND</text>
<text x="211.2" y="182.7">AGND</text>
<text x="164.6" y="188.7">AGND</text>
</g>
</svg>
